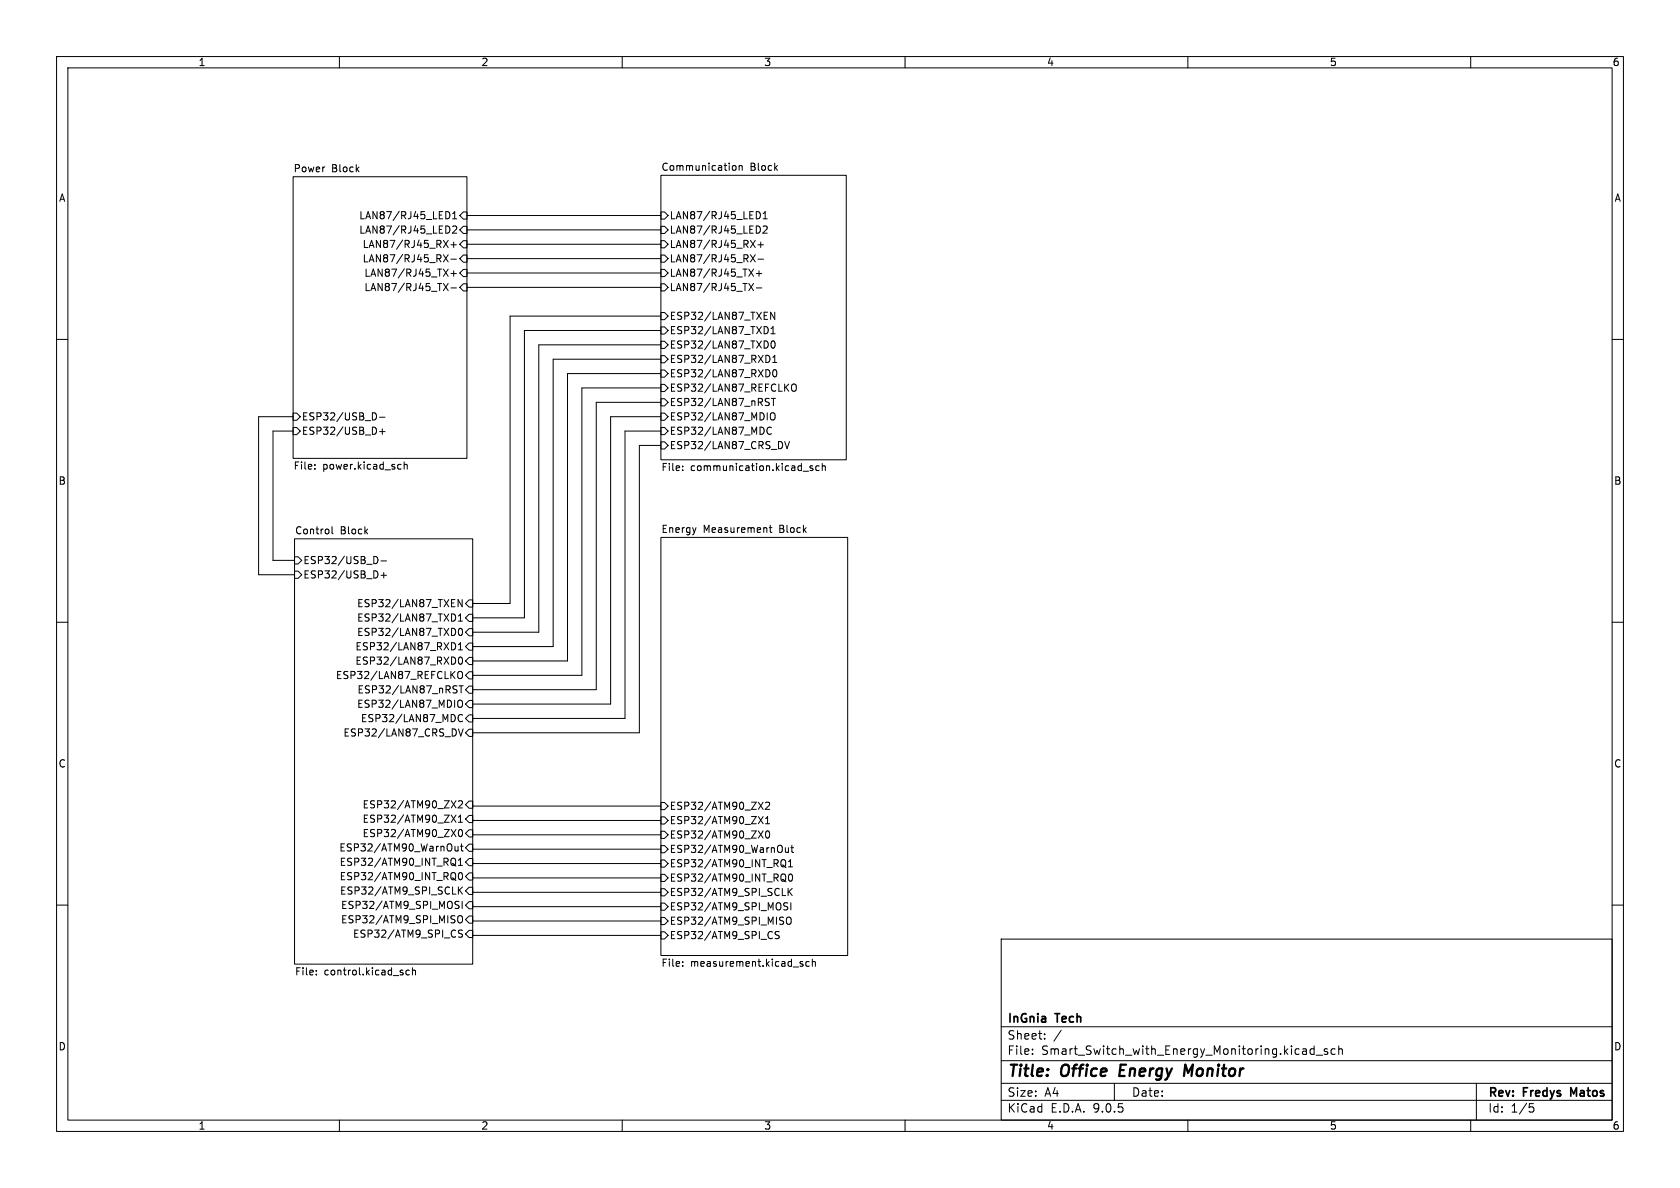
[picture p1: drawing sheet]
<svg xmlns="http://www.w3.org/2000/svg" width="297mm" height="210mm" viewBox="0 0 297 210" stroke-linecap="round" stroke-linejoin="round" font-family="sans-serif">
<g fill="none" stroke="#000" stroke-width=".18">
<path d="M10 10h277v190h-277zM12 12h273v186h-273zM60 10v2M110 10v2M160 10v2M210 10v2M260 10v2M51.8 31.2h30.7v49.8h-30.7zM78.8 37.4a.64 .64 0 0 1 .7 .6 .64 .64 0 0 1-.7 .7M80 38.7h.7M80 37.8l.4-.4v1.3M81.3 38.1l.6-.6h.6v1.2h-.6z"/>
<path d="M82.5 38.1h34.3M116.8 31h32.8v50.3h-32.8zM116.8 37.5h.7l.6 .6-.6 .6h-.7zM129.6 29.3h.3l.2 .2v.5l-.2 .1h-.3M130.7 29.4l.1-.1h.4v.8M130.7 29.3v.8M134 37.4a.68 .68 0 0 1 .4 .6 .68 .68 0 0 1-.4 .7M134.9 38.7h.7M134.9 37.8l.4-.4v1.3M78.4 42.5l.8 1.3M78.4 45l.8 1.3M78.4 47.6l.8 1.2"/>
<path d="M78.4 50.1l.8 1.3M79.2 42.5l-.8 1.3M79.2 45l-.8 1.3M79.2 47.6l-.8 1.2M79.2 50.1l-.8 1.3M79.3 40l.2 .5-.2 .7M79.7 43.3h1M79.7 45.8h1M79.7 48.4h1M79.7 50.9h1M80 40.1l.5-.2 .2 .4-.7 .9h.7M80.2 42.8v1"/>
<path d="M80.2 47.9v.9M81.3 40.6l.6-.6h.6v1.3h-.6zM81.3 45.7l.6-.6h.6v1.3h-.6zM81.3 50.8l.6-.6h.6v1.2h-.6zM81.9 42.5h.6v1.3h-.6l-.6-.6zM81.9 47.6h.6v1.3h-.6l-.6-.6zM82.5 43.2h34.3M82.5 50.8h34.3M82.5 45.7h34.3M82.5 48.3h34.3M82.5 40.6h34.3M116.8 57.8h.7l.6 .6-.6 .7h-.7z"/>
<path d="M116.8 55.2h.7l.6 .7-.6 .6h-.7zM116.8 40h.7l.6 .6-.6 .7h-.7zM116.8 42.5h.7l.6 .7-.6 .6h-.7zM116.8 45.1h.7l.6 .6-.6 .7h-.7zM116.8 47.6h.7l.6 .7-.6 .6h-.7zM116.8 50.2h.7l.6 .6-.6 .6h-.7zM116.8 55.9h-26.6v50.8h-6.6M116.8 58.4h-24.1v50.8h-9.1M132.4 47.6l.8 1.2M132.4 50.1l.8 1.3M132.7 42.5l.8 1.3M132.7 45l.8 1.3"/>
<path d="M133.2 47.6l-.8 1.2M133.2 50.1l-.8 1.3M133.5 42.5l-.8 1.3M133.5 45l-.8 1.3M133.7 48.4h1M133.7 50.9h1M134 43.3h1M134 45.8h1M134.2 40l.2 .5-.2 .7M134.2 47.9v.9M134.5 42.8v1M134.9 40.1l.5-.2 .2 .4-.7 .9h.7"/>
<path d="M135.4 57.7a.68 .68 0 0 1 .4 .7 .68 .68 0 0 1-.4 .6M136.3 59h.7M136.3 58.1l.4-.4v1.3M137 55.2v1.3l-.8-1.3v1.3M10 60h2M51.8 75.6h.7l.6 .6-.6 .6h-.7zM51.8 73h.7l.6 .7-.6 .6h-.7zM51.8 76.2h-3.5v22.9h3.8M51.8 73.7h-6.1v27.9h6.4M66.1 73a.68 .68 0 0 1 .5 .6 .68 .68 0 0 1-.5 .6M67.1 76.3h1M67.1 73.8h1"/>
<path d="M67.6 75.8v1M116.8 78.1h.7l.6 .6-.6 .7h-.7zM116.8 75.6h.7l.6 .6-.6 .6h-.7zM116.8 73h.7l.6 .7-.6 .6h-.7zM116.8 70.5h.7l.6 .6-.6 .7h-.7zM116.8 67.9h.7l.6 .7-.6 .6h-.7zM116.8 65.4h.7l.6 .6-.6 .7h-.7zM116.8 62.9h.7l.6 .6-.6 .6h-.7zM116.8 60.3h.7l.6 .7-.6 .6h-.7zM116.8 61h-21.6v50.8h-11.6M116.8 63.5h-19v50.8h-14.2M116.8 76.2h-6.3v50.8h-26.9"/>
<path d="M116.8 78.7h-3.8v50.8h-29.4M116.8 68.6h-13.9v50.8h-19.3M116.8 73.7h-8.9v50.8h-24.3M116.8 71.1h-11.4v50.8h-21.8M116.8 66h-16.5v50.8h-16.7M135.4 62.8a.64 .64 0 0 1 .7 .6 .64 .64 0 0 1-.7 .7M135.5 70.4l.5 .1M135.8 71.1l.2 .2-.2 .4M135.8 60.6v.6M135.9 65.4l.2 .5-.2 .7M136.2 73.2l.3-.2a.43 .43 0 0 1 .5 .4v.4a.42 .42 0 0 1-.4 .5 .42 .42 0 0 1-.4-.5zM136.4 75.6a.6 .6 0 0 0-.9 .5 .6 .6 0 0 0 .6 .7l.3-.1"/>
<path d="M136.4 70.4h.7M136.5 60.3h.1a.68 .68 0 0 1 .4 .6 .68 .68 0 0 1-.4 .6 .84 .84 0 0 1-.1-1.2zM136.6 64.1h.7M136.6 63.2l.4-.4v1.3M136.7 70.4v1.3M136.7 65.5l.2-.2a.68 .68 0 0 1 .4 .7 .68 .68 0 0 1-.4 .6l-.2-.1-.1-.4zM138.7 78l.4 1.3 .5-1.3M140 68.1l.2-.2a.43 .43 0 0 1 .6 .4v.4a.42 .42 0 0 1-.4 .5 .42 .42 0 0 1-.5-.5zM285 60h2M52.1 95.3h31.5v75.1h-31.5zM52.1 98.4h.6l.6 .7-.6 .6h-.6zM55.7 82.8v.1"/>
<path d="M55.7 82.1v.2M58.7 93.1v1.1l.2 .2M66.4 98.4a.68 .68 0 0 1 .4 .6 .68 .68 0 0 1-.4 .6M67.4 99.2h.9M70.5 82.1h.4M70.9 82.9h-.4M71.5 82.2l.1-.1h.3l.1 .8M71.5 81.7v1.2M116.8 95h33.1v73.9h-33.1zM120.7 83.1v.1M120.7 82.4v.1M123 93.3l-.3 .8"/>
<path d="M136 93.3h.5M136.2 92.9v1l.3 .2M142 83.3h.9M143.7 82.4l-.3-.1-.2 .2v.2l.5 .1v.3h-.5M144.8 82.4l-.3-.1-.3 .3 .1 .5h.5M145.4 82.5l.1-.2 .3 .1 .1 .8M145.4 81.9v1.3M10 110h2M52.1 101h.6l.6 .6-.6 .6h-.6zM67.4 101.7h.9M67.8 101.2v1M79.8 113.6a.64 .64 0 0 1 .8 .6 .64 .64 0 0 1-.8 .7"/>
<path d="M80.1 108.5a.68 .68 0 0 1 .5 .7 .68 .68 0 0 1-.5 .6M80.3 116.2l.3 .5-.3 .7M80.5 111.4v.6M81 118.9l.2-.2a.43 .43 0 0 1 .6 .4v.4a.42 .42 0 0 1-.5 .5 .42 .42 0 0 1-.4-.5zM81 108.9l.4-.4v1.3M81 114l.4-.4v1.3M81 114.9h.8M81 109.8h.8M81.2 111.1h.1a.68 .68 0 0 1 .5 .6 .68 .68 0 0 1-.5 .6 .84 .84 0 0 1-.1-1.2zM81.2 116.2l.1-.1a.68 .68 0 0 1 .5 .7 .68 .68 0 0 1-.5 .6 .84 .84 0 0 1-.1-1.2zM81.7 106v1.3l-.7-1.3v1.3M82.3 114.3l.6-.6h.7v1.2h-.7z"/>
<path d="M82.9 118.7h.7v1.3h-.7l-.6-.6zM82.9 116.2h.7v1.3h-.7l-.6-.7zM82.9 111.1h.7v1.3h-.7l-.6-.6zM82.9 108.6h.7v1.3h-.7l-.6-.7zM82.9 106h.7v1.3h-.7l-.6-.6zM285 110h2M80.3 121.2l.5 .1M80.6 121.9l.2 .2-.2 .4M81 124l.2-.2a.43 .43 0 0 1 .6 .4v.4a.42 .42 0 0 1-.5 .5 .42 .42 0 0 1-.4-.5zM81 128.8l.5 1.3 .4-1.3M81.2 121.2h.7M81.5 121.2v1.3"/>
<path d="M81.8 126.4a.6 .6 0 0 0-.9 .5 .6 .6 0 0 0 .6 .7l.3-.1M82.3 127l.6-.6h.7v1.2h-.7zM82.9 128.9h.7v1.3h-.7l-.6-.7zM82.9 123.8h.7v1.3h-.7l-.6-.6zM82.9 121.3h.7v1.3h-.7l-.6-.7zM79.8 146.6l.8 1.3M79.8 144.1l.8 1.3M79.8 141.5l.8 1.3M80.2 152.7l.4 .4M80.3 151.7l.1 .1a.81 .81 0 0 1-.1 1.2M80.4 149.6l.1 .8h.3l.2-.1M80.6 146.6l-.8 1.3"/>
<path d="M80.6 144.1l-.8 1.3M80.6 141.5l-.8 1.3M80.7 159.9l.3 .2 .2 .3-.3 .2h-.3M80.7 159.3l.5 .1M81 149.6v.8M81 156.8v1.3M81 141.7l.5-.2 .3 .4-.8 .9h.8M81 153h.8M81 144.5l.4-.4v1.3M81 152.1l.4-.4v1.3M81 145.4h.8M81.2 146.8l.1-.2a.68 .68 0 0 1 .5 .7 .68 .68 0 0 1-.5 .6l-.1-.1-.2-.4z"/>
<path d="M81.2 154.4l.1-.2a.68 .68 0 0 1 .5 .7 .68 .68 0 0 1-.5 .6l-.1-.1-.2-.4zM81.2 157.3l.6 .8M81.4 149.6h.5M81.6 149.2v1.1l.3 .1M81.7 159.3v1.3M81.8 156.8l-.8 .7M82.3 154.9l.6-.6h.7v1.3h-.7zM82.9 156.8h.7v1.3h-.7l-.6-.6zM82.9 151.8h.7v1.2h-.7l-.6-.6zM82.9 149.2h.7v1.3h-.7l-.6-.6zM82.9 146.7h.7v1.3h-.7l-.6-.7zM82.9 144.1h.7v1.3h-.7l-.6-.6z"/>
<path d="M82.9 141.6h.7v1.3h-.7l-.6-.7zM83.6 142.2v.3h33.2M83.6 144.8v.2h33.2M83.6 147.3v.3h33.2M83.6 149.9v.2h33.2M83.6 152.4v.3h33.2M83.6 154.9v.3h33.2M83.6 157.5v.2h33.2M116.8 159.6h.7l.6 .7-.6 .6h-.7zM116.8 157.1h.7l.6 .6-.6 .7h-.7zM116.8 154.6h.7l.6 .6-.6 .6h-.7zM116.8 152h.7l.6 .7-.6 .6h-.7z"/>
<path d="M116.8 149.5h.7l.6 .6-.6 .6h-.7zM116.8 146.9h.7l.6 .7-.6 .6h-.7zM116.8 144.4h.7l.6 .6-.6 .7h-.7zM116.8 141.9h.7l.6 .6-.6 .6h-.7zM134.1 146.9l.8 1.3M134.1 144.3l.8 1.3M134.1 141.8l.8 1.3M134.9 146.9l-.8 1.3M134.9 144.3l-.8 1.3M134.9 141.8l-.8 1.3M135.3 141.9l.5-.1 .3 .4-.8 .9h.8M135.3 145.6h.8"/>
<path d="M135.3 144.7l.4-.4v1.3M135.5 147l.1-.1a.68 .68 0 0 1 .5 .6 .68 .68 0 0 1-.5 .7l-.1-.2-.2-.3zM138.7 152a.9 .9 0 0 1 0 1.2l.3 .2M138.8 159.6h.5M138.8 149.8l.1 .8 .3 .1 .2-.1M139.3 157v1.3M139.4 149.8v.9M139.4 153.2h.7M139.4 152.3l.3-.3v1.2M139.5 157.6l.6 .7M139.6 154.6l.1-.1a.68 .68 0 0 1 .4 .6 .68 .68 0 0 1-.4 .7 .84 .84 0 0 1-.1-1.2zM139.8 149.8h.5"/>
<path d="M139.8 159.6v1.3M140 149.4v1.1l.3 .2M140.1 157l-.8 .8M10 160h2M55.9 172.2v.1M55.9 171.6v.1M72.4 171.6l-.4-.1-.2 .2 .1 .6h.5M72.9 171.6l.2-.1 .3 .1 .1 .7M72.9 171.1v1.2M81 162.1l.2-.2a.43 .43 0 0 1 .6 .4v.4a.42 .42 0 0 1-.5 .5 .42 .42 0 0 1-.4-.5zM81.8 164.5l-.5-.1-.2 .1v.4l.5 .2 .2 .3-.3 .3-.5-.1M82.3 160l.6-.6h.7v1.3h-.7z"/>
<path d="M82.9 164.5h.7v1.2h-.7l-.6-.6zM82.9 161.9h.7v1.3h-.7l-.6-.6zM83.6 160v.3h33.2M83.6 162.6v.2h33.2M83.6 165.1v.3h33.2M116.8 164.7h.7l.6 .7-.6 .6h-.7zM116.8 162.2h.7l.6 .6-.6 .6h-.7zM120.7 170v.2M120.7 170.7v.1M137.8 164.7h-.5l-.2 .1v.3l.5 .3 .2 .3-.3 .2h-.5M138.8 160.2l.3 .1 .2 .3-.3 .3h-.3M139.1 162.3l.2-.2a.43 .43 0 0 1 .6 .4v.5a.42 .42 0 0 1-.5 .4 .42 .42 0 0 1-.4-.4z"/>
<path d="M141.6 170.4l.3 .1 .1 .1-.2 .2h-.2M141.6 170h.3M143.1 170h-.4l-.2 .2 .1 .6h.5M143.6 170.1l.2-.1h.3l.1 .8M143.6 169.5v1.3M177 166h108v32h-108zM285 160h2M60 198v2M110 198v2M160 198v2M177 194.5h108M177 191.5h108"/>
<path d="M177 187.5h108M177 181.5h108M182.5 186.3v.1M182.5 185.5v.1M184.7 183.6v.1M184.7 182.8v.1M187.6 182.1l-1.3 2M197 191.5v3M210 198v2M232.3 184.9v1.5M232.3 185.5l-.4-.1-.3 .3v.4l.1 .2h.6M232.7 186.5h1.1"/>
<path d="M234.7 185.5l-.4-.1-.2 .2 .1 .2 .5 .2v.3h-.6M236 185.5l-.4-.1-.3 .3v.4l.2 .2h.5M236.7 185.5l.2-.1 .3 .1 .1 .9M236.7 184.9v1.5M260 198v2M261 191.5v6.5M270.5 195.7h.4l.3 .3-.2 .5-.5 .1"/>
</g>
<path d="M278.2 193.4l-.5-1.1v1.5" fill="none" stroke="#000" stroke-width=".3"/>
<path d="M198.1 188.2l-.2 2h.9M210.9 188.2l-.9 1.4-.4-1.4-.3 2" fill="none" stroke="#000" stroke-width=".4"/>
<g font-size="2.8">
<text x="178" y="190.9">Title:</text>
<text x="187.7" y="190.9">Office</text>
<text x="198.7" y="190.9">Energy</text>
<text x="211" y="190.9">Monitor</text>
</g>
<g font-size="2.1">
<text x="178" y="184">Sheet:</text>
<text x="178" y="181.2">InGnia</text>
<text x="186.7" y="181.2">Tech</text>
<text x="178" y="186.7">File:</text>
<text x="184.1" y="186.7">Smart_Switch_with_Energy_Monitoring.kicad_sch</text>
<text x="178" y="196.9">KiCad</text>
<text x="178" y="194.1">Size:</text>
<text x="184.7" y="194.1">A4</text>
<text x="185.7" y="196.9">E.D.A.</text>
<text x="193.3" y="196.9">9.0.5</text>
<text x="200" y="194.1">Date:</text>
<text x="263" y="194.3">Rev:</text>
<text x="263" y="196.9">Id:</text>
<text x="267.1" y="196.9">1/5</text>
<text x="269.4" y="194.3">Fredys</text>
<text x="278.3" y="194.3">Matos</text>
</g>
<g font-size="1.8">
<text x="35" y="11.9">1</text>
<text x="85" y="11.9">2</text>
<text x="135" y="11.9">3</text>
<text x="185" y="11.9">4</text>
<text x="235" y="11.9">5</text>
<text x="285" y="11.9">6</text>
<text x="10.3" y="35.9">A</text>
<text x="51.8" y="30.5">Power</text>
<text x="58.6" y="30.5">Block</text>
<text x="116.8" y="30.3">Communication</text>
<text x="132.6" y="30.3">Block</text>
<text x="285.3" y="35.9">A</text>
<text x="63.4" y="39">LAN87/RJ45_LED1</text>
<text x="63.4" y="41.5">LAN87/RJ45_LED2</text>
<text x="118.3" y="39">LAN87/RJ45_LED1</text>
<text x="118.3" y="41.5">LAN87/RJ45_LED2</text>
<text x="64" y="44">LAN87/RJ45_RX+</text>
<text x="64" y="46.6">LAN87/RJ45_RX-</text>
<text x="118.3" y="44">LAN87/RJ45_RX+</text>
<text x="118.3" y="46.6">LAN87/RJ45_RX-</text>
<text x="64.3" y="49.1">LAN87/RJ45_TX+</text>
<text x="64.3" y="51.7">LAN87/RJ45_TX-</text>
<text x="118.3" y="49.1">LAN87/RJ45_TX+</text>
<text x="118.3" y="51.7">LAN87/RJ45_TX-</text>
<text x="118.3" y="59.3">ESP32/LAN87_TXD1</text>
<text x="118.3" y="56.7">ESP32/LAN87_TXEN</text>
<text x="118.3" y="64.4">ESP32/LAN87_RXD1</text>
<text x="118.3" y="61.8">ESP32/LAN87_TXD0</text>
<text x="118.3" y="72">ESP32/LAN87_nRST</text>
<text x="118.3" y="69.4">ESP32/LAN87_REFCLKO</text>
<text x="118.3" y="66.9">ESP32/LAN87_RXD0</text>
<text x="53.3" y="77.1">ESP32/USB_D+</text>
<text x="53.3" y="74.5">ESP32/USB_D-</text>
<text x="118.3" y="77.1">ESP32/LAN87_MDC</text>
<text x="118.3" y="74.5">ESP32/LAN87_MDIO</text>
<text x="51.8" y="83.3">File:</text>
<text x="57" y="83.3">power.kicad_sch</text>
<text x="116.8" y="83.6">File:</text>
<text x="118.3" y="79.6">ESP32/LAN87_CRS_DV</text>
<text x="122.1" y="83.6">communication.kicad_sch</text>
<text x="10.3" y="85.9">B</text>
<text x="285.3" y="85.9">B</text>
<text x="52.1" y="94.5">Control</text>
<text x="60.1" y="94.5">Block</text>
<text x="116.8" y="94.3">Energy</text>
<text x="124.3" y="94.3">Measurement</text>
<text x="137.9" y="94.3">Block</text>
<text x="53.5" y="99.9">ESP32/USB_D-</text>
<text x="53.5" y="102.5">ESP32/USB_D+</text>
<text x="63" y="107.5">ESP32/LAN87_TXEN</text>
<text x="63" y="112.6">ESP32/LAN87_TXD0</text>
<text x="63" y="110.1">ESP32/LAN87_TXD1</text>
<text x="62.7" y="117.7">ESP32/LAN87_RXD0</text>
<text x="62.7" y="115.2">ESP32/LAN87_RXD1</text>
<text x="59.3" y="120.2">ESP32/LAN87_REFCLKO</text>
<text x="63" y="125.3">ESP32/LAN87_MDIO</text>
<text x="63.1" y="122.8">ESP32/LAN87_nRST</text>
<text x="60.6" y="130.4">ESP32/LAN87_CRS_DV</text>
<text x="63.7" y="127.9">ESP32/LAN87_MDC</text>
<text x="10.3" y="135.9">C</text>
<text x="285.3" y="135.9">C</text>
<text x="64" y="143.1">ESP32/ATM90_ZX2</text>
<text x="118.3" y="143.4">ESP32/ATM90_ZX2</text>
<text x="64" y="148.2">ESP32/ATM90_ZX0</text>
<text x="64" y="145.6">ESP32/ATM90_ZX1</text>
<text x="118.3" y="148.4">ESP32/ATM90_ZX0</text>
<text x="118.3" y="145.9">ESP32/ATM90_ZX1</text>
<text x="59.9" y="150.7">ESP32/ATM90_WarnOut</text>
<text x="59.9" y="155.8">ESP32/ATM90_INT_RQ0</text>
<text x="59.9" y="153.3">ESP32/ATM90_INT_RQ1</text>
<text x="118.3" y="153.5">ESP32/ATM90_INT_RQ1</text>
<text x="118.3" y="151">ESP32/ATM90_WarnOut</text>
<text x="60" y="158.3">ESP32/ATM9_SPI_SCLK</text>
<text x="60.2" y="160.9">ESP32/ATM9_SPI_MOSI</text>
<text x="118.3" y="161.1">ESP32/ATM9_SPI_MOSI</text>
<text x="118.3" y="158.6">ESP32/ATM9_SPI_SCLK</text>
<text x="118.3" y="156.1">ESP32/ATM90_INT_RQ0</text>
<text x="60.2" y="163.4">ESP32/ATM9_SPI_MISO</text>
<text x="62.3" y="166">ESP32/ATM9_SPI_CS</text>
<text x="118.3" y="166.2">ESP32/ATM9_SPI_CS</text>
<text x="118.3" y="163.7">ESP32/ATM9_SPI_MISO</text>
<text x="52.1" y="172.7">File:</text>
<text x="57.3" y="172.7">control.kicad_sch</text>
<text x="116.8" y="171.2">File:</text>
<text x="122.1" y="171.2">measurement.kicad_sch</text>
<text x="10.3" y="185.9">D</text>
<text x="285.3" y="185.9">D</text>
<text x="35" y="199.9">1</text>
<text x="85" y="199.9">2</text>
<text x="135" y="199.9">3</text>
<text x="185" y="199.9">4</text>
<text x="235" y="199.9">5</text>
<text x="285" y="199.9">6</text>
</g>
</svg>
